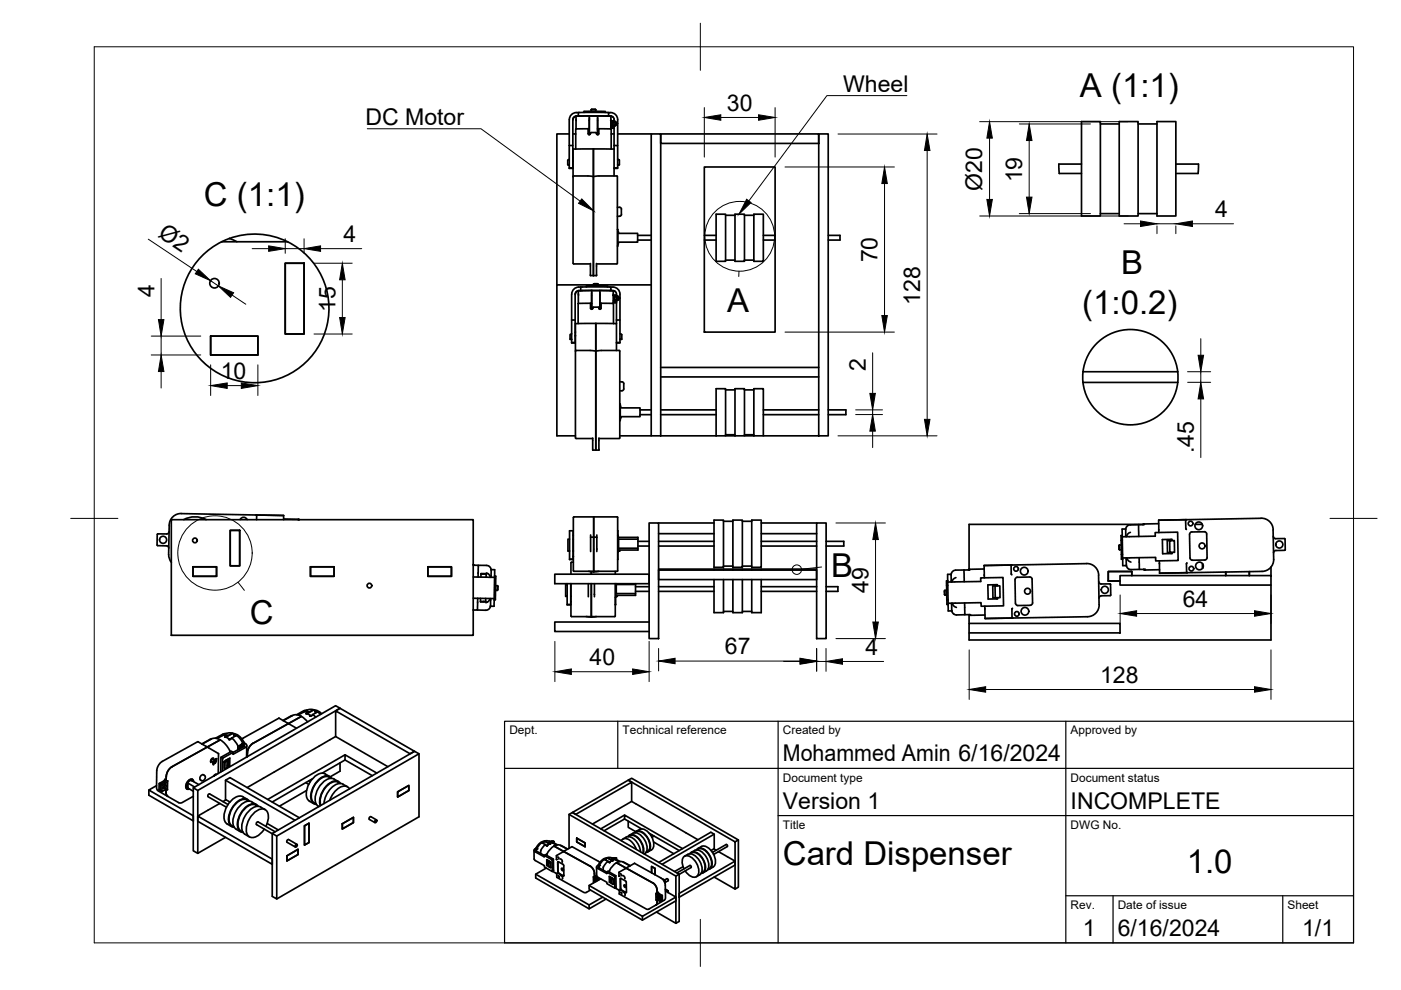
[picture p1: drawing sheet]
<svg xmlns="http://www.w3.org/2000/svg" width="297mm" height="210mm" viewBox="0 0 297 210" stroke-linecap="round" stroke-linejoin="round" font-family="sans-serif">
<!-- layer: Visible -->
<g fill="none" stroke="#000" stroke-width=".36">
<path d="M120.7 34.9h-.3l.3 .1M120.7 33.8l-.3 .1v1M120.7 28.4h-2.6v32M120.7 25.4v5.5M120.7 30.9h.8M120.7 35.6h.8M121.5 25.4v10.3h-.8v-4.8M121.5 34.2h.1M121.5 28.4h.6M121.5 33.4h.1M121.5 37.4l.1-.1 4.2 .1 .9-.1h4.2v18.5l-.1 .1M122.1 24.7a.75 .75 0 0 0-.6 .7"/>
<path d="M122.1 24.6l.1 1M122.1 27.3v4.3M122.1 25.3v2M122.2 23.9h.4v.7h-.4M122.2 24.6a.75 .75 0 0 0-.7 .8M122.2 23.9a1.49 1.49 0 0 0-1.5 1.5M122.6 24.6h6.4M122.6 23.9h6.4M123.8 23.8v-.2h1.8h2.6l.1 .2M124.7 27.3v1.1l.3 .2 .2-.3M124.9 27.3v.9M124.9 27.3h-2.8"/>
<path d="M124.9 25v3.3M124.9 28.3v.1M125 28.3h-.3M125 24.6h1.7v3.6M125 24.6l-.1 2.7M125 24.6h-2.8M125.2 28.4h-.2M125.3 28.1h1.1M125.3 28.1l-.1 .2M125.3 23.3h1M125.3 23.3l.2-.2h.7l.1 .2M125.3 23.3v.3"/>
<path d="M125.8 31.6v26.8M125.8 31.6h4.4M125.8 31.6h-4.3v24.2M126.3 23.3v.3M126.5 28.4h.2M126.7 24.6h2.8M126.7 28.3h.3M126.7 25v3.3M126.7 28.3v.1M126.7 27.3h.3M127 27.3h2.5M127 27.3l-.1 1.2h-.3l-.3-.4"/>
<path d="M129.5 23.9h-.5v.7h.5M129.5 24.6a.75 .75 0 0 1 .7 .8M129.5 23.9a1.49 1.49 0 0 1 1.5 1.5M129.5 24.7v2.6M129.5 25.3v.3M129.5 24.6v.1M129.5 27.3l.1 4.3M129.5 24.7l.4 .1M129.5 25.6h.7M129.5 27.2h.7M129.5 27.1h.7M129.6 28.4h.6"/>
<path d="M129.7 26.7h.5l-.7 .1M129.7 26.2l.1 .2M129.7 26.7v.1M129.7 26.2h.1M129.8 26.1l-.1 .2zM129.8 26l-.1 .2M129.8 25.6h.4M129.8 26.7l-.3 .1M129.8 26v.4M129.8 26.4l.3 .2M130.1 25.8h.1M130.1 26.6h.1"/>
<path d="M130.1 25.8l-.3 .2M130.2 31.6v5.7M130.2 25.6h-.6v1.1M130.2 25.8a.37 .37 0 0 1 .4 .4 .37 .37 0 0 1-.4 .4M130.2 25.6a.54 .54 0 0 1 .5 .6 .54 .54 0 0 1-.5 .5M130.2 30.9h.8v4.8h-.8M130.2 25.6l-.7 .1M130.2 25.4v.2M130.2 25.8v.8M130.2 26.7v4.9M130.2 35.6h.8M131 34.9h.3l-.3 .1"/>
<path d="M131 33.7l.3 .2v1M131 25.4v5.5M131 28.4h7.1M138.1 28.4h2v64h-2zM140.1 28.4h33.5v2h-33.5zM149.3 35.4h15v35h-15zM229.3 25.8h4v20h-4zM229.3 34.8h-4.8l.1 2h4.7M233.3 26.3h4M237.3 25.8h4v20h-4zM241.3 26.3h4M245.3 25.8h4v20h-4z"/>
<path d="M249.3 34.8h4.8l-.1 2h-4.7M47 51.3h14M48.6 50.6l1.6 .7M48.6 50.6a15.8 15.8 0 0 1 12.4 .7M48.6 50.6a15.8 15.8 0 0 0-7.6 23.7 15.8 15.8 0 0 0 24.9 1.4 15.8 15.8 0 0 0-4.9-24.4M60.5 55.8h4v15h-4zM121.5 55.8l.1 .1M121.6 56h3.6M125.2 55.9v2.5h1.3M125.8 58.4h.1M126.5 58.4h.1M126.5 55.9v2.5"/>
<path d="M126.5 56h4.3M130.9 48.7v3.4M130.9 44h.7l.2 .3M131 49.1l.1 .4h4.1v1.8h-4.1l-.1 .4M131.7 44.3v1.2M131.8 45.5l-.2 .3-.7 .1M135.2 49.9h2.9M135.2 50.9h2.9M149.3 49.9h2.5M149.3 50.9h2.5M151.8 45.4h2v10h-2zM153.8 55.2h2"/>
<path d="M153.8 45.6h2M155.8 45.4h2v10h-2zM157.8 55.2h2M157.8 45.6h2M159.8 45.4h2v10h-2zM161.8 49.9h2.5M161.8 50.9h2.5M175.6 49.9h2.5v1h-2.5M233.3 45.3h4M241.3 45.3h4M44.7 71.3h10v4h-10zM121.2 71.9h-.3l.3 .1"/>
<path d="M121.2 70.8l-.3 .1v1M121.2 67.9h.7M121.2 72.6h.7M121.9 71.2h.1M122 74.4v18.5l3.7 .1M122 68.6v5.8M122 68.6h.1M122 70.4h-.1M122 74.4l.1-.1 4.2 .1 5-.1 .1 .1v18.5l-4.4 .1M122.6 61.7l.1 .9M122.6 62.3v6.3M122.6 61.7a.75 .75 0 0 0-.6 .7"/>
<path d="M122.7 61.6h.4M122.7 61.6a.79 .79 0 0 0-.8 .8v10.3h-.7v-4.8M123.1 60.9a1.57 1.57 0 0 0-1.9 1.5v5.5M123.1 60.9v.7M123.4 61.6h5.9M123.4 60.9h5.9M123.4 60.9h-.3M123.4 61.6h-.3M124.3 60.6v.2M124.3 60.6h4.5M125.2 64.3v1.1l.3 .2 .2-.3-.2 .1M125.2 64.3l-2.6 .1"/>
<path d="M125.4 64.3h-.2M125.5 62v3.3M125.5 65.3v.1M125.5 65.3h-.3M125.5 61.6l-2.9 .1M125.8 65.1l-.1 .2M125.8 65.1h1.1l.1 .2M125.8 60.3h1M125.8 60.3l.2-.2h.6l.2 .2M125.8 60.4h-7.7v32h3.9M125.8 60.3v.3M126.3 68.6v26.8"/>
<path d="M126.3 68.6h4.4M126.3 68.6h-4.3M126.8 60.3v.3M126.8 60.4h11.3M127.2 61.6l2.8 .1M127.2 62v3.3M127.2 65.3v.1M127.2 65.3h.3M127.2 64.3v-2.7h-1.7v3.6M127.2 64.3v.9M127.2 64.3h2.8M127.4 64.3v1.1l-.3 .2-.1-.3 .2 .1"/>
<path d="M128.8 60.7v.2M129.2 60.9h.3M129.2 61.6h.3M129.9 61.6h-.4v-.7a1.57 1.57 0 0 1 1.9 1.5v5.5M130 61.6a.81 .81 0 0 1 .7 1.1M130 64.4l.1 4.2M130 61.7v2.7M130 62.3v.3M130 61.7l.4 .1M130 63.8h.7h-.5M130 62.6h.7M130 62.7h.1"/>
<path d="M130 64.2h.7M130 64.1h.7M130.2 63.2l.1-.2v.4M130.2 63.2h.1M130.3 63.1l-.1 .2zM130.3 63.8h-.3M130.3 63.4l.4 .2M130.7 68.6v5.7M130.7 62.7h-.6v1.1M130.7 62.8l-.4 .2v.4M130.7 62.8a.37 .37 0 0 1 .4 .4 .37 .37 0 0 1-.4 .4zM130.7 62.7a.54 .54 0 0 1 .5 .5 .54 .54 0 0 1-.5 .5v4.9"/>
<path d="M130.7 62.6l-.4 .1M130.7 67.9h.7v4.8h-.7M130.7 62.6l-.7 .1M130.7 72.6h.7M131.4 71.9h.4l-.4 .1M131.4 70.8l.3 .1M131.8 70.9v1M140.1 79.9h33.5M140.1 77.9h33.5M229.6 78.8h20.1M229.6 78.8a10.1 10.1 0 0 1 10.1-8.9 10.1 10.1 0 0 1 10 8.9M249.7 78.8a10.1 10.1 0 0 1-10 11.3 10.1 10.1 0 0 1-10.1-11.3"/>
<path d="M125.7 92.9v2.5h1.3M126.3 95.4h.1M127 95.4h.1M127 92.9v2.5M131.4 85.7v3.5M131.4 81h.7l.1 .3M131.4 92.4h6.7M131.5 86.1l.1 .4h4.1v1.8h-4.1l-.1 .5M132.2 81.3v.4a.8 .8 0 0 1 0 .8 .8 .8 0 0 1-.8 .4M135.7 86.9h2.4M135.7 87.9h2.4M140.1 92.4h11.7"/>
<path d="M140.1 86.9h11.7M140.1 87.9h11.7M151.8 82.4h2v10h-2zM153.8 92.2h2M153.8 82.7h2M153.8 92.4h2M155.8 82.4h2v10h-2zM157.8 92.2h2M157.8 82.7h2M157.8 92.4h2M159.8 82.4h2v10h-2zM161.8 92.4h11.8v-64h2v64h-2"/>
<path d="M161.8 86.9h11.8M161.8 87.9h11.8M175.6 86.9h3.7v1h-3.7M229.6 81.1h20.1M33.3 115.6l.1 .1M33.4 115.7h1.9l.3 .1 .2 .4M33.5 113.2l-.1 .1-.1 2.3M35.8 117.6l.2 1 .3 .6M35.9 112.7l-.3 .4-.3 .1h-1.8M36.3 110.2h64v24.5h-64zM39 110.2a5 5 0 0 1 4.7 0M48.8 112.5h2v7.5h-2z"/>
<path d="M50.9 110.2a.81 .81 0 0 1 .8-.5 .81 .81 0 0 1 .7 .5M54.3 109.2l.1 1M60.1 110.2v-.9l-21.7-.4a2.47 2.47 0 0 0-2.5 2.4l-.1 6.3M60.1 110l3.4 .2M63.2 110.2h.2M63.4 110.2h.1M100.3 119.8h.1M100.3 119.8l1.1 .1v2.5M100.3 119.7l.1 .1M101.4 119.9h2.1l.5 .4 .1 .6M120.8 114.3h-.4v2.5h.4h-.4M120.8 112.5h.7v6.1h-.7z"/>
<path d="M120.8 118.5h.7M121.5 118h.1M121.5 113.5h.1M121.5 114.3h.1M121.5 116.8h.1M121.6 119.2l-.5 .1v2.4M121.6 109.7v11.3M121.6 109.7l.1-.1h9.2l.1 11.4-9.3 .1-.1-.1M125.2 113.4v3.5M125.2 113.9h1.3M125.9 109.6v11.6zM126.5 113.4v3.5"/>
<path d="M131 112.5h.1M131 112.5v6.1M131.1 113.9h4.2v.4h-4.2v1.9h4.2v.4h-4.2M131.4 116.6v.2h-.3h.3M131.4 116.8h.1M135.3 114.3v1.9M135.3 114.8h2.3M135.3 115.8h2.3M137.6 110.9h2v24.5h-2zM139.6 113.1h11.8M139.6 110.9h11.8M139.6 114.8h11.8"/>
<path d="M139.6 115.8h11.8M151.4 110.3h2v10h-2zM153.4 110.5h2M155.4 110.3h2v10h-2zM157.4 110.5h2M159.4 110.3h2v10h-2zM161.4 113.1h11.7M161.4 110.9h11.7M161.4 114.8h11.7M161.4 115.8h11.7M173.1 110.9h2.1v24.5h-2.1zM175.2 114.8h3.7v1h-3.7"/>
<path d="M214.4 119.9v1.8l.1 .2M214.5 119.8l-.1 .1M230.4 119.5l-21.8 .4 .1 2.6M230.4 119.5a2.51 2.51 0 0 1 2.5 2.4M237.3 115.6l.1 1M237.3 115.6l-.1 .2 .2 .8M237.3 115.6h.4M237.4 116.6h.3M237.7 114.6l.1 3M237.8 117.6v1l.2-.1M237.8 117.6h.2M237.9 113.6h-.2v1"/>
<path d="M237.9 113.8l7-.1v-.8l4.8-.1 .1 6-4.8 .1v-.7l-7 .1M238 114.5l-.3 .1M238.7 113.8v-1.6h-.8l.1 7.7h.8v-1.6M238.8 119.8l.2 .5 .4 .4h2.2M238.9 118.3l.3 .5 .6 .4M239.7 112.9l-.6 .4-.3 .5M241.4 111.2l-2.1 .2-.5 .4-.1 .5M241.4 111.2v2.5M241.5 118.3l.1 2.4 4.3 .1M242.3 111.2h-36.8v9.5M242.4 111.2h.2h-1.2M242.4 111.2h.1"/>
<path d="M242.5 111.1l-.2 .1M245.7 111l-3.2 .1M248 114.6h1v2.5h-1zM248 114.6h-.5v2.5h.5M248.2 114.4v.2M248.3 117.1v.3M248.5 114.6v-.2h-2.1l.1 3h2v-.3M251.5 110.2l-.1 .1v1.8l.1 .2M251.7 119.4l-.2 .2 .1 1.7 .1 .1M252.2 113.3l.3-.5h.2l2.6-.1 .5 .3 .1 5.2-.2 .5-2.9 .1-.4-.3-.2-5.2M253.4 111.2h1.5M255 119.6v.9"/>
<path d="M267.4 109.9l-21.7 .4v2.6M267.4 109.9a2.51 2.51 0 0 1 2.5 2.4M269.9 112.3l.1 6.3M270 113.7l.2 .4 .3 .1M270 118.6a2.51 2.51 0 0 1-2.4 2.6l-21.7 .3-.1-2.6M270.4 114.2h1.9l.2 .1M272.5 114.3v2.3l-2.2 .2-.3 .4M40.9 120.2h5v2h-5zM65.8 120.2h5v2h-5zM90.7 120.2h5v2h-5zM100.3 126.8l4.5 .1M100.3 122.3l4.6 .1"/>
<path d="M100.3 129.3h.1M101.3 126.8l-.1 2.5h-.9M101.9 126.9v.7h.1h1v-.7M101.9 127.5h1.1M102 122.4v-.8h.7h.4v.8M102 121.7h1.1M102.3 121.7h.2M102.4 127.5h.2M103.1 121.5l.6 .3 .3 .6M103.9 126.9l-.2 .5-.7 .4M104 128.4l-.1 .5-.5 .4h-2.2M104.1 122.4v-1.6h.8l-.1 7.7h-.8v-1.6"/>
<path d="M104.9 122.2h.2v.6l-.1 4.4h-.2M105.1 125.2h.3M105.1 124.2h.4M105.5 124.2l-.1 1M105.5 124.2l.1 .5-.2 .5M117.6 121.7h20v2.1h-20zM120.2 123.9h-.3v2.5h.3h-.3M120.2 123.8v4.4h.8v-4.4M120.2 128.2h.8M121 123.9h.1M121 126.4h.1M121 127.6h.1"/>
<path d="M121.1 123.8v6.8l.1 .1M121.2 130.7h9.1M124.3 130.7h2.2M124.7 123.8v2.7M124.8 121.1l1.1 .1M125.4 123.8v7zM125.4 121.2v.5M126 123.8v2.7M127 121.1l-1.1 .1M130.5 121.1v.6M130.5 123.8v6.8l-.2 .1M130.5 128.2h.1"/>
<path d="M130.5 126.6v1.6M130.6 123.8l-.1 2.8M130.9 126.2v.2h-.3h.3M130.9 126.4h.1M134.7 123.8v.1h-4v1.9h4v.4h-4.1M134.7 123.9v1.9M134.7 124.4h2.9M134.7 125.4h2.9M137.6 131.9h-20v2h20M139.6 120.9h33.5v2h-33.5zM139.6 120.7h33.5M139.6 124.4h11.8"/>
<path d="M139.6 125.4h11.8M151.4 122.9v7h2v-7M151.4 120.7v.2M153.4 129.6h2M153.4 120h2M153.4 120.7v.2M155.4 122.9v7h2v-7M155.4 120.7v.2M157.4 129.6h2M157.4 120h2M157.4 120.7v.2M159.4 122.9v7h2v-7"/>
<path d="M159.4 120.7v.2M161.4 120.7v.2M161.4 124.4h11.7M161.4 125.4h11.7M175.2 124.4h2.5v1h-2.5M200.3 125.2l.1 1M200.3 125.2l-.1 .5 .2 .5M200.3 125.2h.4M200.4 126.2h.3M200.7 124.2h.3M200.7 124.2v3M200.7 127.2l.1 1h.2"/>
<path d="M200.7 127.2h.3M200.9 123.2h-.2v1M200.9 123.4l7-.1v-.8l4.8-.1 .1 6.1h-4.8v-.7l-7 .1M201.7 123.4v-1.6h-.8l.1 7.7h.8v-1.6M201.8 129.4l.1 .5 .5 .4h2.2M201.9 127.9l.2 .5 .7 .4M202.7 122.5l-.6 .3-.3 .6M204.4 120.9l-2.2 .1-.4 .3-.1 .6M204.4 120.9v2.5M204.5 127.8l.1 2.5 1.2 .1-.3-.1 .2 .1M205.4 120.8h.2l-1.2 .1M205.4 120.8h-.1"/>
<path d="M205.5 132.2h32v2h-32zM205.5 130.3v1.9M208.7 120.6l-3.2 .1-.2 .1M208.8 130.4l-3.1 .1M211 124.2h1v2.5h-1zM211 124.2h-.5v2.5h.5M211.2 124v.2M211.3 126.7v.3M211.5 124.2v-.2h-2.1l.1 3h2v-.3M214.7 129l-.2 .1 .1 1.8 .1 .1M215.2 122.9l.1 5 .1 .3 .4 .2M215.7 122.4l2.6-.1 .5 .3v.2"/>
<path d="M215.7 122.4l-.4 .2-.1 .3M218.8 122.8l.1 5M218.9 127.8v.3l-.5 .2-2.6 .1M232.9 122l.1 6.2M233 123.3l.2 .5h.3M233 128.2a2.51 2.51 0 0 1-2.4 2.6l-21.7 .3-.1-2.6M233.4 123.8h2l.1 2.4-.1 .1M235 121.2h5v.8v-.8h-5v2zM235 123.2h2.5M235.4 126.3h-1.9l-.4 .3-.1 .2M237.5 122h32v2.1h-32zM259.9 121.3v.7"/>
<path d="M264.9 121.2v.8M269.5 124.1v11.6h-64v-1.5M269.5 120.2v1.8M42.9 157.8l1.9-1.1a2.66 2.66 0 0 1 3 1.1l.9 1.4v.3M44.7 156.8l-1.9 .9M46.7 156.9l-10.2 5.7a2.88 2.88 0 0 0-1.3 2.8M47.2 155.7l-1.5 .8M47.9 156.3l-.3-.1 .6-.3-.5 .4M47.9 156.3h.1M47.9 156.3l.7 .5 .6-.3h-.1M48 155.5l-.8 .2M48.3 156l-.4-.1a2.44 2.44 0 0 0-1.9 .7"/>
<path d="M48.6 156.7v.1M48.7 156.8l1.5-.8 .9 .8 .6 1.1M48.7 156.8h.1M49.2 156.5l1.2 1.6M49.4 155.5l-1.5 .8M49.4 155.5l-.9-.1-1.2 .5M49.4 159.5l-.3-.2-2.3 1.3v3.1M49.5 155.5a3.3 3.3 0 0 1 2.3 2.1M49.6 155.8l.4 .2M49.7 156.1l-.2-.5-.3-.1-1.3 .8M50.4 158.1v.1M50.4 158.2v.8"/>
<path d="M50.5 158.8h.2M50.7 158.7l-.2 .2M50.7 158.6v.1M50.7 158.2v.5M50.8 158.2v.5M51 158.1h.1M51.1 158l-.1 .1M51.1 158h.1M51.2 158h-.1M51.2 158h.2M51.2 157.6l.4 .2v.3M51.3 157.8l-.5 .3"/>
<path d="M51.3 157.8h.1M51.3 158.4l-.6 .3M51.3 158v.2M51.3 158.3v.2M51.3 157.8l.3 .2-.1 .2-.7-.1M51.4 158h.1M51.4 158v.2l-.4-.1 .1-.2 .3 .1M51.4 158l.1 .1M51.6 157.7a.49 .49 0 0 1 .7 .4l-.3 .4-2.6 1.4v-.4l-2.2 1.3v2.7M51.6 158.1l-.2 .2-.6-.1M51.7 157.9l.1 .2-.1 .2-2.3 1.2M51.7 158.1l.1 .1"/>
<path d="M52.3 158.1v2.4M52.5 159.6l-.1 .8M60.1 152.8l1.9-1.1a2.95 2.95 0 0 1 3.2 1.4M61.9 151.8l-1.9 1M62.9 154.4l-3.7-2.1-7.9 4.4M63.9 151.9l-10.3 5.7a2.57 2.57 0 0 0-1.2 2M64.5 150.9l1.2-.5 .9 .1-1.5 .8M65.1 151.3h.1M65.1 151.3l.7 .4M65.2 150.6l-.8 .1-1.5 .8M65.4 151l-.6 .3h.3l.4-.3M65.4 151h.1"/>
<path d="M65.4 151l-.5 .3M65.4 151l-.3-.1a2.44 2.44 0 0 0-1.9 .7M65.5 151l1.1-.5 .3 .7M65.7 151.7h.1M65.7 151.7l.1 .1M66.3 151.5l-.4 .3M66.3 151.5l.1 .1-.5 .2-.2-.1M66.4 151.6l.5 .5M66.7 150.6l.6 .1 .9 .6M66.8 150.8l.4 .2M67.9 151.5l-.6-.5-1 .5M71.2 150.7l15.8 9.1 .9-.5-15.8-9.1-.9 .5v5.5l11 6.4"/>
<path d="M71.2 156.2l-18.8 10.8M88.8 159.8l-30.1 17.5-1-.6M33.2 166.6l-1.6 .9 9.4 5.5v1l-9.4-5.4v-1.1M33.7 167.4l.7 .4M34 167.6h.1M34 166.4v1.2M34.1 166.2v.1M34.8 166.6l.3-.2 .2 .2-.2 .5-.3 .2-.2-.3zM34.9 165.2l-.2 .4-.9 .5-.1 1.3M35 166.4l-.1 .4-.3 .3M35.2 167.4a1.38 1.38 0 0 0 .3 1.4M35.2 165.4l-.2 .4-.9 .5"/>
<path d="M35.3 165.9l-.9 .6-.1 1.3 1-.5M35.5 165.5v2l-.2-.2M35.6 165.5l-.3 .4M39.6 167.3h.1M39.7 167l.1 .1M39.9 166v1.1l1.1 .7M39.9 166l1.4 .9M39.9 166l-.2 .7 .2 .4M40.6 165.5h.1M40.7 165.5l1.5 .9M40.8 165.5h.1M40.8 165.3h.1"/>
<path d="M40.8 165.2a1.37 1.37 0 0 0-1.2 2.1M40.8 165.6a.94 .94 0 0 0-1 .4 .94 .94 0 0 0 .1 1.1M41 167v13.4l.9 .5M41.1 165.7l-.3-.4a1.41 1.41 0 0 0-1.2 2h.6M41.9 167.6l-.9-.6 30.2-17.4 .9 .6-30.2 17.4v13.3M43.1 164.3l.4 .3-.1 .6-.5 .4-.4-.2M43.1 164.3a.71 .71 0 0 0-.6 1M44.1 168.9l3.9 2.2M44.1 168.9v-.4l.4-.2 3.8 2.3M44.7 161.3l.5 .3 .1 .6M44.9 160.9l-.2 .3M45 160.8l.5 .2"/>
<path d="M45.1 160.9l-.3 .5M45.2 161.7h.1M45.2 161.6v.1M45.2 161.5l.2 .1M45.3 160.7l-.5 .3-.2 .4 .1 .3M45.4 161.6l-.2 .1M45.4 161.6v.1M45.4 161.4l-.2 .2M45.4 161.5l.2 .3M45.4 161.4v.1M45.4 164.5h.1M45.4 161.2l.2-.1v.2"/>
<path d="M45.4 161.2h.4v.2M45.4 161.7v.2l.2-.2M45.4 161.2v.2h.4M45.5 161.3l-.1 .1M45.6 164.4l-.2 .1M45.6 161.7l-.2 .1M45.6 161.2l.1 .1M45.7 161.5l-.1 .2M45.7 164.2l.1 .1M45.7 160.9l.2 .3-.1 .3-.3 .4h-.4M45.8 161.2v.2M45.8 161.4l-.1 .1"/>
<path d="M46 164.2h-.4l-.3 .4M46 160.9l-.5 .2M46.3 164v-4.2l-4.3-2.5-8 4.4-.5 .7-.3 1v3.7l.2 .4 4.7 2.8 .5-.1 2.4-1.4M46.6 170.3l-4.7 2.7 15.8 9.2v1.1l-15.8-9.2v-1.1M46.8 160.6l.4 .2M47.8 161.3h.1l-.4 .2v1.4l.2 .1v-1.4l-.2-.1M47.8 177.5l-5.9 3.4M47.8 165.4l14.7 8.5M47.9 169.6l-.6 .4M48 161.1l.2 .2-.1 1.4M48.1 162.8l-.4 .2M48.1 162.7h.1"/>
<path d="M48.1 161.3l-.4 .3M48.2 174.7l.9 .6M48.3 162.2l-.1 .1M48.4 160.9l-.1 1.3 .4 .2v-1.7l-.9 .7M48.7 162.4l-.6 .3M48.7 170l-.9-.5v-4.1l1-.5 14.7 8.5M50 175.8l1 .6M52.4 169.5a2.18 2.18 0 0 0-3.3 .2 4.2 4.2 0 0 0-1.3 4.7l.4 .3M52.8 169.9a1.89 1.89 0 0 0-2.7 .4 3.9 3.9 0 0 0-1.2 4.5l.7 .6M52.9 169.9a1.6 1.6 0 0 0-2.5 0 4.6 4.6 0 0 0-1.7 4.9l.6 .5 .4 .1M53.4 170l.9 .6M53.4 170a2.54 2.54 0 0 0-2.9 1.3 4 4 0 0 0-.8 4.2l.4 .3"/>
<path d="M54.2 170.7l.5 .3M54.3 170.7a2.42 2.42 0 0 0-2.8 1.2 3.8 3.8 0 0 0-.7 4l.7 .5M54.7 170.9a1.6 1.6 0 0 0-2.4 .1 4.6 4.6 0 0 0-1.7 4.9l.5 .5 .4 .1M56.2 171.7a2.18 2.18 0 0 0-3.4 .2 4.2 4.2 0 0 0-1.2 4.7l1.3 .8M56.4 175.2a3.1 3.1 0 0 0 .1-3.3 1.94 1.94 0 0 0-2.7 .5 4.3 4.3 0 0 0-1.3 4.7 1.7 1.7 0 0 0 2.6-.2l.9-1.1M56.6 174.6l2.4 1.4M58.3 176.4l-3.6-2.1-.3 .1v.4l3.3 2M58.7 177.3v13.3l-1-.6v-13.3l30.2-17.4 .9 .5v13.4l-30.1 17.4M61.2 178l1.7 1M61.2 178l-.3 .2v.4l1.7 1M62.7 179.1l.3-.1v.2l-.2 .4-.2-.2zM64.6 175.1l.9-.5v4l-.9 .6z"/>
<path d="M64.8 165.9l.6 .4M65 167.6l-5.8 3.3M65.5 165.6l.3 .1M65.6 169.9l.9 .5M66.3 165.1l-8.6 4.9M69.9 164.6a2.18 2.18 0 0 0-3.4 .2 4.2 4.2 0 0 0-1.2 4.8l.3 .3M70.2 165a1.89 1.89 0 0 0-2.7 .5 3.9 3.9 0 0 0-1.2 4.5l.8 .5M70.3 165a1.6 1.6 0 0 0-2.5 .1 4.6 4.6 0 0 0-1.7 4.8l.6 .6 .4 .1M71.7 165.9l.4 .2M71.7 165.9a2.46 2.46 0 0 0-2.8 1.2l-.8 1.7a2.98 2.98 0 0 0-.1 1.9M71.8 165.7a2.18 2.18 0 0 0-3.4 .2 4.2 4.2 0 0 0-1.2 4.8l.4 .3M72.1 161.7v1.8l-2.1 1.2"/>
<path d="M72.2 166.1a1.65 1.65 0 0 0-2.6 .1 4.7 4.7 0 0 0-1.7 4.6M72.6 174.7l2.3-1.4v1.1l-2.3 1.4zM73.2 161.1v-1.1l6.7 3.9M73.2 161.1l5.7 3.4M73.2 161.1l-4.9 2.8M73.2 160l-16.4 9.5M73.7 166.8a2.43 2.43 0 0 0-3.9 .8l-.9 1.6-.2 1.2M74.1 167.3a1.6 1.6 0 0 0-2.5 0l-1.2 1.3-.5 1.1M79.5 174l.3-.2 .1 .2-.2 .4-.3-.1zM79.8 173.8l-1.2-.6-.3 .1v.4l1.2 .7M84.3 167.9l2.4-1.4v1.1l-2.4 1.4zM113.6 179.9l-.4 .3 .2 .4 2 1.1v-.3l1.7 .9v2.5l-1.7-1v-.3l-1.9-1.1-.2-.3"/>
<path d="M113.6 179.9l.2 .1M114 180l-.2 .1-.1 .3M115.3 178.6l-.3 .1M115.4 178.4a2.42 2.42 0 0 0-1.8 1.5M115.6 179.1l-.6-.4a2.07 2.07 0 0 0-1.3 1.4M115.6 179.1l.4 .2M115.6 179.1h.1M116 179.3h.1M116.1 179.2h.1M116.1 179.2l-.1 .1M116.1 179.2l-.2 .1-.3-.2-.3 .3-.6 .9-.1 .6M116.3 178.7l-.9-.4-.2 .5"/>
<path d="M116.3 178.7l.2 .3M116.3 178.7l.4 .2-.2 .1M116.3 178.7l.4 .3M116.4 178.7h.8M116.4 178.7h-.1M116.5 178.4h.4l-.2 .1M116.5 179l-.4 .2M116.5 178.9h.1M116.9 178.4h.4l.1 .1-.3 .2M116.9 178.4v.2h.3M116.9 178.5h.1M117 178.7l-.8-.4h-.8l1.1 .7"/>
<path d="M117 178.4h.2v.2M117 178.5h.3M117 178.5l.2 .1M117.1 178.7h.1M117.2 178.6h.1M117.3 178.6l.9 .5M117.4 178.6l-.2 .1 .7 .5M117.5 179.4l7.9 4.5 .5 .6 .3 1.5M117.5 179.4a3 3 0 0 0-1.6 2M118.9 179.3l1.4 .8M118.9 179.2a1.43 1.43 0 0 0-1.4 .2M119 179.3l1.4 .7"/>
<path d="M120.6 179.9v-7.2l.8-.4 22.6 13v10.1l-.7 .4v-10M120.6 172.7l22.7 13.1 .7-.5M121.3 179.5l-3.3 1.9M121.3 179.5l5.9 3.4M122.3 177.7l1.8 1v.8l-1.8-1zM128.1 176.1l4.3-2.5v-.8l12.3 7.1M131.7 178.2a1.24 1.24 0 0 1 2 .1l.7 .8 .5 1M132.1 177.9a1.78 1.78 0 0 1 2.9 .6l.6 1.2 .2 .9M132.4 173.6l3.7 2.2M132.4 172.8l-5 2.9M133.2 177.4a1.45 1.45 0 0 1 2.3 .4 3.4 3.4 0 0 1 .9 3.1M133.2 177.4a1.63 1.63 0 0 1 2.4 .8l.6 .9a2.45 2.45 0 0 1 .1 1.8"/>
<path d="M133.2 174.1v1.3l1.6 .9M133.9 165.8l-11.8 6.9-.7-.4 11.8-6.9 .7 .4v4.1l-8.3 4.8M133.9 169.9l14.1 8.1M134.2 176.7l-.7 .4M134.2 176.7a2.21 2.21 0 0 1 2.5 1.4 2.14 2.14 0 0 1-.1 3M134.6 176.6a1.41 1.41 0 0 1 2.2 .3 3.1 3.1 0 0 1 .8 3.5l-.6 .3M134.6 176.6a1.6 1.6 0 0 1 2.4 .6 2.87 2.87 0 0 1 .6 3l-.3 .3M134.9 176.3a1.81 1.81 0 0 1 2.8 .5 3 3 0 0 1 .7 3.1l-.3 .3M137.6 176.6l6.4 3.7M138.2 177l-.2 .1M138.6 178.5l4.3 2.5M138.7 177.3l-.5 .2"/>
<path d="M148.7 179.5l-.7 .4M148.7 179.5a2.21 2.21 0 0 1 2.5 1.4 2.21 2.21 0 0 1 0 2.9l-.7 .4M151.3 180l.5 .3M151.4 176.9l-11 6.4M153.9 179.1l-2.9 1.6M154 179.1l.2 .1v.3l-2.9 1.7M155.9 178.5l.6-.4-22.6-13.1-.7 .4 22.7 13.1v10l-4.5-2.5M156.5 178.1v10l-.6 .4M60.8 181.5l2.4-1.4v1.1l-2.4 1.3zM113.2 180.3v1.9M113.6 185.3l11.3 6.6 2.9-1.7M113.7 180.4l1.7 1 .3-.2 1.6 1 .1 2.4-.3 .2"/>
<path d="M113.7 180.1v.3M115.8 184.1l-2.2 1.2v.9l11.3 6.5M115.9 183.5l.5 .2M116.2 182.4v1l-.3 .1v-1.2l.7 .4M116.2 183.4h.2M116.5 182.6l-.1 .1M116.7 182.9l-.3-.2v1.1l.3 .2M116.8 182.9h-.1v1.1l.1-.1M117.2 184.7l.8 .5M117.3 182.2l-.2 .1M118 181.5v.8M118 185.2l.1 .8"/>
<path d="M118 185.2h.1M118.1 186l5.7 3.2 .4 .1 1-.6M118.2 181.7l.2 .1 .1 .3M118.3 184.9l.2 .3 .9 .5M118.3 185.6l.2 .2v.3M118.3 184.9l.2 .3M118.3 182.7v2.2M118.5 185.2l1 .5M118.8 182.1l.3 .3 .1 .4M118.8 185.6l.4 .2v.5M119.3 183.3l-1-.6v2.2M119.3 183.2l.2 .3v2.1"/>
<path d="M119.6 185.6l-.2 .1M126 186.2l.7 .4M126 186.2l-.2-.3v1.3M126.2 186l.7 .6M126.2 186.5l.2 .4M126.3 185.6l.2 .3M126.4 185.9l.7 .5M126.5 183.8l.1 2 2.1 1.3v.3l1.7 .9-.1-2.5-1.7-.9 .1 .3-2-1.1M126.5 186.8l-.4-.3v.5M126.7 186.6v.1M126.7 183.5l-.2 .2 .2 .4M126.9 183.4l-.2 .1"/>
<path d="M126.9 183.4l.1 .2M127 184l1.6 .9 .3-.2 1.7 1v2.4l-.2 .2M127 183.6v.1M127.3 183.5l-.2 .1-.1 .4M127.3 186.3l-2.4 1.4v.8l11.3 6.6 7.1-4.1v-.8l-7.1 4.1-11.3-6.6M127.9 183.8v.7M128.3 182.2h.2l-.1 .2M128.5 190.6l-3.6 2.1v-.8M128.5 182.2l.3-.3 1 .6M128.6 181.9a2.34 2.34 0 0 0-1.7 1.5M128.8 182.7l.4 .2 .1-.1M128.9 182.6l-.7-.3a2.11 2.11 0 0 0-1.3 1.6l.1 .1"/>
<path d="M128.9 182.6l.3 .3M128.9 182.6l-1 1.2M129.2 184.7v.2M129.2 182.9h.1M129.2 187l.4 .3M129.2 184.6h.1M129.3 182.8v.1M129.3 182.7v.1M129.5 186v.9l-.3 .1v-1.2l.7 .5M129.5 186.9l.1 .1M129.6 182.2l.8 .1M129.6 182.2h-.1"/>
<path d="M129.7 186.1l-.1 .2M129.7 181.9h.4M129.8 182.5l-.5 .2M129.8 182.5h.1M129.8 182.5l.2-.1-.4-.2 .3 .3M129.9 186.2v.1M130 186.5l-.4-.2v1l.4 .2M130.1 186.4l-.1 1.1 .1-.1M130.1 182.1h.4M130.2 181.9h.3v.2M130.2 182h.1M130.2 182h-.2"/>
<path d="M130.2 182h.3v.1M130.2 182l.3 .1M130.2 182.2l-.7-.4-.8 .1 1.1 .6M130.3 182l.2 .1M130.4 188.3l.9 .4v.8M130.4 182.2h.1M130.5 182.2l-.1 .1 .8 .4M130.5 182.2h-.1M130.6 182.2l.9 .5M130.6 185.7l-.3 .1M130.6 182.1l-.1 .1M130.6 182v.1"/>
<path d="M130.7 182.9l7.7 4.3M130.7 182.9l-1 .9-.5 .8M131.3 184.9v.9M131.3 189.5l5.8 3.3h.4l1.6-.9M131.5 185.2l.2 .2v.3M131.5 188.4l.2 .3M131.6 186.3l.1 2.3 1.1 .7v-2.2M131.6 189.2l.2 .1v.3M131.6 186.2v.1M131.7 188.7l.9 .5M132 185.7l.4 .2v.5M132.1 189.2l.4 .3v.4"/>
<path d="M132.1 182.8a1.43 1.43 0 0 0-1.4 .1M132.1 182.8l1.5 .8M132.2 182.8l1.4 .8M132.7 189.2h.1M132.8 187.1l-.2-.3-1-.5-.1 2.1M134.5 183.1l-3.2 1.8M134.6 183.1l5.6 3.1 .7 .8 .2 .5v3.1l-.2 .3-1.8 1M134.6 183h-.1M136.2 194.3v.8M137.3 180.5l-.3 .2M138.1 180.2l-.7 .4M138.2 183.7l.7 .4v1.4v-1.4l-.7-.4v1.4z"/>
<path d="M138.4 187.2l.5 .5a2.65 2.65 0 0 1 .5 1.8l.8 .5v1M139.1 189.4v1.5M139.1 189.4l.2 .3M139.1 190.9l.2-.2v.6M139.2 193.4l4.1 2.4M139.3 189.7l.7 .5M139.3 190.7l.6 .4 .3-.1M139.3 190.1l.4 .1 .1 .5-.4-.1zM139.4 191.3l-.3 .6M139.5 190.1l.3 .5M139.5 189.1l.2 .3 .7 .4M140 190.2l-.1 .9"/>
<path d="M140.2 190.9v.1M140.4 189.8v.1M140.4 189.9v.9M140.4 190.8l-.2 .2M140.5 186.4l.5 .4M140.9 186.6l.5-.3 .3 .2v.2l-.7 .4M141 186.8l-.2 .1M141 186.8v.5M141.1 188.5l.6 .4v.3v-.3zM141.1 188.9l2.2 1.3M144.8 183.8l-1.8 1M145 184.2a2.01 2.01 0 0 1 .2-2.7 2.29 2.29 0 0 1 2.5 1.5 2.29 2.29 0 0 1 0 2.8 2.01 2.01 0 0 1-2.4-1.2"/>
<path d="M145.8 181.1l-.7 .4M145.8 181.1a2.21 2.21 0 0 1 2.6 1.5 2.21 2.21 0 0 1 0 2.9l-.8 .4M146.3 183.5l-2.8 1.6M146.3 183.5l.2 .1v.3l-2.5 1.5M146.5 180.7a1.79 1.79 0 0 1 2.9 .5 3 3 0 0 1 .7 3.2l-.3 .3M146.6 180.8l-.3 .2M146.6 180.8a2.1 2.1 0 0 1 2.4 1.4 1.98 1.98 0 0 1-.3 3 1.41 1.41 0 0 0 .8-2.1 3.1 3.1 0 0 0-2.6-2.5l-.6 .4M147.7 180.2a1.41 1.41 0 0 1 2.2 .3 3.1 3.1 0 0 1 .8 3.6l-.6 .3 .3-.3M147.7 180.2a1.6 1.6 0 0 1 2.3 .7 2.87 2.87 0 0 1 .7 3l-.3 .2M149.8 184.7l-.7 .4M150.7 180.3l.7-.4v-3l-.7-.4-11 6.4M152.3 180.6l3.6 2v.8l-11.9 6.8v-.8l11.9-6.8"/>
<circle cx="45.5" cy="60.1" r="1.01"/>
<circle cx="34.6" cy="114.5" r=".75"/>
<circle cx="41.3" cy="114.6" r=".5"/>
<circle cx="252.4" cy="111" r=".5"/>
<circle cx="254.2" cy="111.5" r=".81"/>
<circle cx="254.3" cy="120" r=".81"/>
<circle cx="254.9" cy="115.7" r=".62"/>
<circle cx="271.2" cy="115.4" r=".75"/>
<circle cx="78.3" cy="124.2" r=".5"/>
<circle cx="215.4" cy="120.6" r=".5"/>
<circle cx="215.6" cy="130.2" r=".5"/>
<circle cx="217.2" cy="121.1" r=".81"/>
<circle cx="217.3" cy="129.6" r=".81"/>
<circle cx="217.9" cy="125.4" r=".62"/>
<circle cx="234.2" cy="125.1" r=".75"/>
<circle cx="252.6" cy="120.6" r=".5"/>
<circle cx="119.3" cy="184.3" r=".23"/>
<circle cx="132.5" cy="187.9" r=".23"/>
</g>
<g fill="#000">
<circle cx="129.7" cy="26.2" r=".18"/>
<circle cx="130.6" cy="26.2" r=".18"/>
<circle cx="130.7" cy="26.2" r=".18"/>
<circle cx="131" cy="63.2" r=".18"/>
<circle cx="131.2" cy="63.2" r=".18"/>
<circle cx="125.4" cy="130.7" r=".18"/>
<circle cx="51.1" cy="158" r=".18"/>
<circle cx="51.4" cy="158.2" r=".18"/>
<circle cx="51.5" cy="158.3" r=".18"/>
<circle cx="51.5" cy="158.2" r=".18"/>
<circle cx="45.4" cy="161.4" r=".18"/>
<circle cx="117.2" cy="178.4" r=".18"/>
<circle cx="117.2" cy="178.5" r=".18"/>
<circle cx="117.3" cy="178.4" r=".18"/>
<circle cx="118" cy="182.2" r=".18"/>
<circle cx="118" cy="185.2" r=".18"/>
<circle cx="130.5" cy="182" r=".18"/>
<circle cx="130.5" cy="181.9" r=".18"/>
<circle cx="131.2" cy="185.8" r=".18"/>
<circle cx="131.3" cy="188.8" r=".18"/>
</g>
<!-- layer: Visible Narrow -->
<path d="M122.1 24.6h.1M129.5 24.6l.4 .2M129.9 24.8l.3 .6M122.6 61.7h.1M130 61.7h.1M130 61.7l.6 .2 .1 .5M116.6 182.8l.2 .1v1M129.9 186.3l.2 .1v1" fill="none" stroke="#000" stroke-width=".21"/>
<!-- layer: BORDER -->
<path d="M20 9.9h267v190h-267zM148.5 4.9v10M15 109.9h10M282 109.9h10M148.5 194.9v10" fill="none" stroke="#000" stroke-width=".21"/>
<!-- layer: TITLEBLOCK -->
<path d="M107 152.9h180v47h-180zM131 152.9v10M165 152.9v47M226 152.9v47M107 162.9h180M165 172.9h122M226 189.9h61M236 189.9v10M272 189.9v10" fill="none" stroke="#000" stroke-width=".25"/>
<!-- layer: Detail Boundary -->
<g fill="none" stroke="#000" stroke-width=".21">
<path d="M156.7 57.5l-.1 1.1M50.5 123.4l1.3 1.8M174.2 120.2l-4.3 .5"/>
<circle cx="156.8" cy="50.1" r="7.4"/>
<circle cx="45.6" cy="117.2" r="7.9"/>
<circle cx="168.9" cy="120.8" r="1.01"/>
</g>
<!-- layer: FD_Dimensions -->
<g fill="none" stroke="#000" stroke-width=".21">
<path d="M149.3 22.8v10.5M152.8 24.9h8M164.3 22.8v10.5M166.4 35.4h23.2M177.7 28.4h21M187.5 38.9v28M196.6 31.9v57M207.7 25.8h31.5M209.8 29.3v13M216.1 26.3h15.1M218.2 29.8v12M31.4 50.7l10.3 6.9"/>
<path d="M34.2 59v8.8M44.6 59.5l1.7 1.1M53.5 52.7h3.5M60.5 50.6v3.1M60.5 52.7h4M64.5 50.6v3.1M66.6 55.8h8.1M68 52.7h8.7M72.6 59.3v8M207.7 45.8h31.5M216.1 45.3h15.1M238.3 47.4h3.5"/>
<path d="M245.3 47.9v1.6M245.3 47.4h4M249.3 47.9v1.6M252.8 47.4h8.7M32.1 75.3h10.5M32.1 71.3h10.5M34.2 71.3v4M34.2 78.8v3.5M44.7 77.4v6.5M49.2 62.6l2.9 1.9M54.7 77.4v6.5M66.6 70.8h8.1"/>
<path d="M166.4 70.4h23.2M185 74.8v8.6M251.8 78.8h4.9M254.6 71.8v3.5M254.6 78.8v2.3M48.2 81.8h3M177.7 92.4h21M181.4 86.9h5.7M181.4 87.9h5.7M185 86.9v1M185 91.4v3.5M251.8 81.1h4.9"/>
<path d="M254.6 84.6v12.4M177.2 110.9h10.5M185.6 114.4v17.5M117.6 136v8.5M137.6 136v8.5M139.6 137.5v4.8M173.1 137.5v4.8M175.1 137.5v4.8M177.2 135.4h10.5M205.5 137.8v10.5M237.5 126.1v6.1M241 130.1h25"/>
<path d="M269.5 126.1v6.1M269.5 137.8v10.5M121.1 142.4h13M143.1 140.2h26.5M166.1 140.2h3.5M173.1 140.2h2M178.6 140.2h8.7M209 146.2h57"/>
</g>
<g fill="#000" stroke="#000" stroke-width=".21">
<path d="M149.3 24.9l3.5-.6v1.2zM160.8 24.3l3.5 .6-3.5 .6zM187.5 35.4l.6 3.5h-1.1zM196.6 28.4l.6 3.5h-1.2zM209.8 25.8l.6 3.5h-1.2zM218.2 26.3l.6 3.5h-1.2zM42.1 57.1l2.5 2.4-3.2-1.4zM57 52.1l3.5 .6-3.5 .6zM64.5 52.7l3.5-.6v1.2zM72.6 55.8l.6 3.5h-1.2zM209.2 42.3h1.2l-.6 3.5zM217.6 41.8h1.2l-.6 3.5z"/>
<path d="M241.8 46.9l3.5 .5-3.5 .6zM249.3 47.4l3.5-.5v1.1zM34.2 75.3l.6 3.5h-1.2zM33.6 67.8h1.2l-.6 3.5zM46.3 60.6l3.2 1.5-.6 .9zM72 67.3h1.2l-.6 3.5zM187 66.9h1.1l-.6 3.5zM254 75.3h1.2l-.6 3.5zM44.7 81.8l3.5-.6v1.2zM51.2 81.2l3.5 .6-3.5 .6zM185 87.9l.6 3.5h-1.2zM184.4 83.4h1.2l-.6 3.5z"/>
<path d="M196 88.9h1.2l-.6 3.5zM254.6 81.1l.6 3.5h-1.2zM185.6 110.9l.6 3.5h-1.1zM139.6 140.2l3.5-.6v1.1zM169.6 139.6l3.5 .6-3.5 .5zM169.6 139.7l3.5 .5-3.5 .6zM175.1 140.2l3.5-.5v1.1zM185.1 131.9h1.1l-.6 3.5zM237.5 130.1l3.5-.6v1.2zM266 129.5l3.5 .6-3.5 .6zM117.6 142.4l3.5-.6v1.2zM134.1 141.8l3.5 .6-3.5 .6z"/>
<path d="M205.5 146.2l3.5-.6v1.2zM266 145.6l3.5 .6-3.5 .6z"/>
</g>
<!-- layer: Leaders -->
<path d="M123.3 42.2l2.5 2.5-3.1-1.6zM158.3 42.2l.9 .7-2.5 2.5z" fill="#000" stroke="#000" stroke-width=".21"/>
<path d="M77.9 27.3h24.1l21 15.3M192.3 20.3h-17l-16.5 22.3" fill="none" stroke="#000" stroke-width=".21"/>
<g font-size="7">
<text x="228.9" y="20.7">A (1:1)</text>
<text x="43.2" y="43.6">C (1:1)</text>
<text x="237.7" y="58.1">B</text>
<text x="154.2" y="66.1">A</text>
<text x="229.5" y="66.6">(1:0.2)</text>
<text x="176.2" y="122.3">B</text>
<text x="53" y="132.3">C</text>
<text x="166" y="183.4">Card Dispenser</text>
<text x="251.6" y="185.2">1.0</text>
</g>
<g font-size="4.9">
<text x="154.1" y="23.4">30</text>
<text x="178.8" y="19.6">Wheel</text>
<text x="77.5" y="26.6">DC Motor</text>
<text x="208.3" y="40.4" transform="rotate(-90 208.3 40.4)">Ø20</text>
<text x="216.7" y="38.7" transform="rotate(-90 216.7 38.7)">19</text>
<text x="257.6" y="46">4</text>
<text x="33.3" y="50.1" transform="rotate(34 33.3 50.1)">Ø2</text>
<text x="72.8" y="51.3">4</text>
<text x="186.1" y="55.6" transform="rotate(-90 186.1 55.6)">70</text>
<text x="32.8" y="62.9" transform="rotate(-90 32.8 62.9)">4</text>
<text x="195.1" y="64.7" transform="rotate(-90 195.1 64.7)">128</text>
<text x="71.1" y="66.2" transform="rotate(-90 71.1 66.2)">15</text>
<text x="46.8" y="80.3">10</text>
<text x="183.6" y="78.6" transform="rotate(-90 183.6 78.6)">2</text>
<text x="253.1" y="96.1" transform="rotate(-90 253.1 96.1)">.45</text>
<text x="184.2" y="125.8" transform="rotate(-90 184.2 125.8)">49</text>
<text x="250.8" y="128.6">64</text>
<text x="125" y="141">40</text>
<text x="153.7" y="138.7">67</text>
<text x="183.5" y="138.8">4</text>
<text x="233.2" y="144.7">128</text>
<text x="166" y="161.4">Mohammed Amin 6/16/2024</text>
<text x="166" y="171.4">Version 1</text>
<text x="227" y="171.4">INCOMPLETE</text>
<text x="229.6" y="198.6">1</text>
<text x="237" y="198.4">6/16/2024</text>
<text x="276.1" y="198.6">1/1</text>
</g>
<g font-size="2.5">
<text x="108" y="155.7">Dept.</text>
<text x="132" y="155.7">Technical reference</text>
<text x="166" y="155.7">Created by</text>
<text x="227" y="155.7">Approved by</text>
<text x="166" y="165.7">Document type</text>
<text x="227" y="165.7">Document status</text>
<text x="166" y="175.7">Title</text>
<text x="227" y="175.7">DWG No.</text>
<text x="227" y="192.7">Rev.</text>
<text x="237" y="192.7">Date of issue</text>
<text x="273" y="192.7">Sheet</text>
</g>
</svg>
